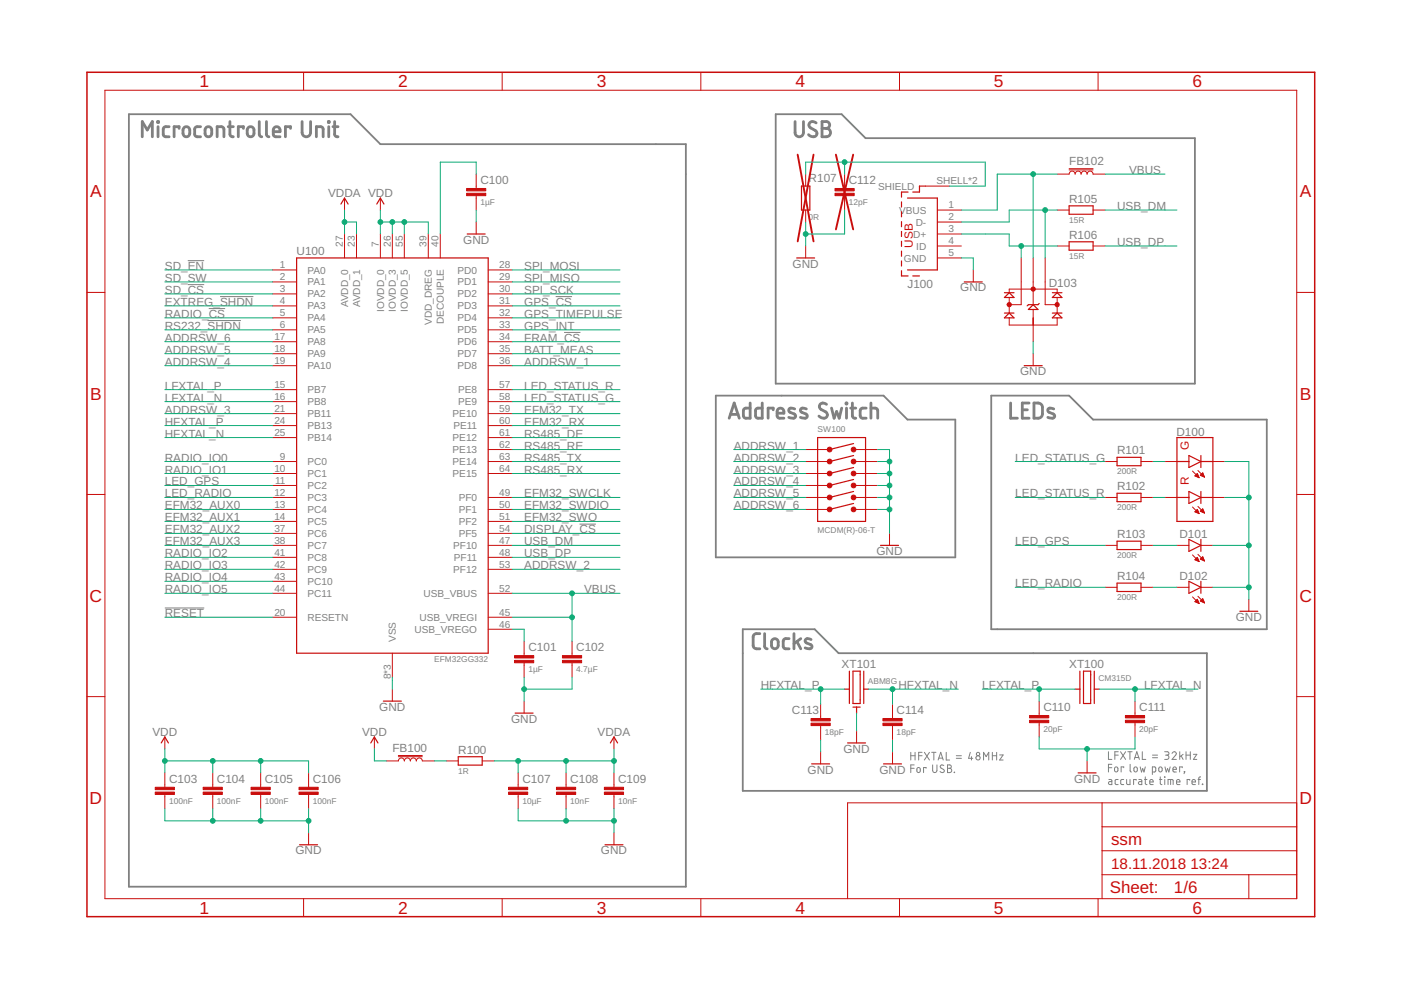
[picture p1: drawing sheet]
<svg xmlns="http://www.w3.org/2000/svg" width="297mm" height="210mm" viewBox="0 0 297 210" stroke-linecap="round" stroke-linejoin="round" font-family="sans-serif">
<path d="M27.3 24.2h47l6.3 6.4h64.8v157.4h-118.1zM164.5 24.2h13.9l5.1 5.1h69.8v52h-88.8zM151.8 83.9h35.5l5.1 5.1h10.1v29.2h-50.7zM210.2 83.9h16.5l5.1 5.1h36.8v44.4h-58.4zM157.5 133.4h15.2l5.1 5.1h78.1v29.2h-98.4z" fill="none" stroke="#808080" stroke-width=".38"/>
<g fill="none" stroke="#808080" stroke-width=".59">
<path d="M30.2 29v-3.2l1 1.8 1.1-1.8v3.2M33.4 25.8h.2v.2h-.2zM33.5 26.9v2.1M35.9 26.9h-.9l-.4 .5 .1 1.4 .3 .2h.9M38 27.2v-.3h-1.1v2.1M39.1 27l.6-.1 .4 .3 .1 .4a1.25 1.25 0 0 1-.3 1.3l-.4 .1-.4-.1a1.48 1.48 0 0 1 0-1.9zM42.5 26.9h-.8l-.4 .5 .1 1.4 .3 .2h.8M43.8 27l.6-.1 .4 .3 .1 1.1a.71 .71 0 0 1-.7 .7 .71 .71 0 0 1-.7-.7v-1zM46 29v-2.1h1.1l.3 .3 .1 1.8M48.4 26.9h1.1M48.7 25.8v2.7l.3 .4 .5 .1M51.6 27.2v-.3h-1.1v2.1"/>
<path d="M52.7 27l.7-.1 .3 .3 .1 1.1a.72 .72 0 0 1-.7 .7 .72 .72 0 0 1-.7-.7l.1-1zM55 25.8v2.8l.5 .4M56.5 25.8v2.8l.5 .4M57.9 27.9h1.5a.75 .75 0 0 0-.5-1 .75 .75 0 0 0-1 .7l.1 1.2 .3 .2h1.1M61.6 27.2v-.3h-1.1v2.1M64.1 25.8v2.3a.9 .9 0 0 0 .8 .9 .9 .9 0 0 0 .9-.9v-2.3M67.1 29v-2.1h.9a.51 .51 0 0 1 .5 .5v1.6M69.6 25.8h.2v.2h-.2zM69.7 26.9v2.1M70.6 26.9h1.1M71 25.8v2.8l.3 .4h.4M168.6 25.8v2.3a.89 .89 0 0 0 .9 .9 .89 .89 0 0 0 .8-.9v-2.3"/>
<path d="M173 26.1a.81 .81 0 0 0-1.1-.3 .81 .81 0 0 0-.2 1.2l1.1 .7a.77 .77 0 0 1 .3 1.1 .77 .77 0 0 1-1.2 .1l-.5-.3M174.3 25.8h.9a.72 .72 0 0 1 .7 .7 .72 .72 0 0 1-.7 .7 .89 .89 0 0 1 .9 .9 .89 .89 0 0 1-.9 .9h-.9zM174.3 27.2h.9M154.6 88.7l1.1-3.3 1 3.3M154.9 87.9h1.6M159 85.4v3.3l-1.2-.1-.2-.5 .1-1.4 .3-.1 1-.1M161.6 85.4v3.3l-1.2-.1-.2-.5 .1-1.4 .2-.1 1.1-.1M163.9 86.9v-.4h-1v2.2M164.8 87.6h1.4a.75 .75 0 0 0-.5-1 .75 .75 0 0 0-.9 .6v1.1l.2 .3 1.2 .1M168.5 86.7l-.5-.1a.49 .49 0 0 0-.7 .2 .49 .49 0 0 0 .2 .6l1.1 .5 .1 .5-.5 .3-1-.2M171 86.7l-.6-.1a.49 .49 0 0 0-.6 .2 .49 .49 0 0 0 .2 .6l1 .5 .1 .5-.4 .3-1-.2M175.2 85.7a.81 .81 0 0 0-1.1-.2 .81 .81 0 0 0-.2 1.2l1.2 .6a.78 .78 0 0 1 .1 1.2 .78 .78 0 0 1-1.1 .1l-.5-.4"/>
<path d="M176.3 86.5l.5 2.2 .6-1.5 .5 1.5 .6-2.2M179.4 85.4h.2v.2h-.2zM179.5 86.5v2.2M180.4 86.5h1M180.7 85.4v2.9l.2 .3 .5 .1M183.6 86.5l-.8 .1-.4 .5 .1 1.4 .3 .1 .8 .1M184.7 86.5h.9a.51 .51 0 0 1 .5 .6v1.6M184.7 85.4v3.3M214.3 85.4v3.3h1.4M216.7 86.9h1.1M218.2 85.4h-1.5v3.3h1.5M219.2 85.4a1.55 1.55 0 0 1 1.7 .5l.1 1.9-.3 .6a1.59 1.59 0 0 1-1.5 .3z"/>
<path d="M223.4 86.7l-.5-.1a.49 .49 0 0 0-.7 .1 .49 .49 0 0 0 .2 .7l1.1 .5 .1 .5a1.07 1.07 0 0 1-1.4 .1M161.1 134.3l-.9 .1-.4 .2-.1 .4 .1 2.3 .4 .2 .9 .1M162.1 134.3v2.9l.6 .4M163.7 135.7a.72 .72 0 0 1 .8-.3 .72 .72 0 0 1 .5 .7v.7a.71 .71 0 0 1-.7 .8 .71 .71 0 0 1-.7-.8zM167.3 135.4l-1 .1-.2 .5 .1 1.3 .2 .2 .9 .1M168.3 134.3v3.3M169 136l.8 1.6M169.8 135.4l-1.5 1.1M172 135.6l-.3-.1a.57 .57 0 0 0-.8-.1 .57 .57 0 0 0-.1 .8l1.2 .6 .2 .3-.2 .3-.3 .2-1-.2"/>
</g>
<g fill="none" stroke="#808080" stroke-width=".21">
<path d="M39.8 55.3h3.5M39.8 60.3h3.5M44 68h7.1M44.3 65.4h3.4M46.7 62.9h7M117.8 62.9h3.5M119.6 70.5h3.5M122.9 111.1h3.4M34.9 128.9h8.4M193.1 159.5v1.6M194 159.5v1.6M195.5 159.5h-.7v1.6"/>
<path d="M196 159.5l1.1 1.6M197.1 159.5l-1.1 1.6M197.5 159.5h.9M198 159.5v1.6M200.6 159.5v1.6h.7M205.7 159.5l-.3 1.3h.8M210.4 159.5v1.6M211.3 159.5v1.6M235 159.4v1.6h.7M237.1 159.4h-.7v1.6M237.6 159.4l1.1 1.6M238.7 159.4l-1.1 1.6"/>
<path d="M239.1 159.4h.9M239.6 159.4v1.6M242.2 159.4v1.6h.7M246.9 159.4h.6a.36 .36 0 0 1 .3 .3 .36 .36 0 0 1-.3 .4h-.4M248.5 159.7a.44 .44 0 0 1 .6-.3 .44 .44 0 0 1 .2 .7l-.8 .9h.9M250.1 159.4v1.6M250.8 159.9l-.7 .6M251.5 159.4v1.6M252.4 159.4v1.6M253 159.9h.7l-.7 1.1h.7M193.1 160.2h.9M193.1 162.9h.7"/>
<path d="M193.8 162.2h-.7v1.6M194.5 162.8h.5l.1 .6a.36 .36 0 0 1-.3 .4 .36 .36 0 0 1-.4-.4zM194.8 160.2h.7M196.3 162.9v-.2h-.5v1.1M197.7 162.2v1.1a.46 .46 0 0 0 .5 .5 .46 .46 0 0 0 .4-.5v-1.1M198.9 161.1l.6-1.6 .5 1.6M199 160.7h.9M200.1 162.3l-.5-.1-.3 .3 .1 .3 .6 .3a.41 .41 0 0 1 .1 .6 .41 .41 0 0 1-.6 0l-.2-.1M200.9 162.2h.4a.36 .36 0 0 1 .4 .3 .36 .36 0 0 1-.4 .4 .46 .46 0 0 1 .5 .5 .46 .46 0 0 1-.5 .4h-.4zM200.9 162.9h.4M202.3 163.7l.1 .1zM202.8 160.2h1"/>
<path d="M202.8 160.8h1M206 160.4v.7M208.5 161.1v-1.6l.6 .9 .5-.9v1.6M210.4 160.2h.9M211.9 160.1h.8l-.8 1h.8M235 162.8h.7M235.1 165.3h.5l.1 .2v.8h-.5l-.2-.2 .1-.3 .6-.1M235.7 162.1h-.7v1.6M236.4 160.1h.7M236.4 162.7h.5l.1 .6a.36 .36 0 0 1-.3 .4 .36 .36 0 0 1-.4-.4zM237.1 165.3h-.6l-.1 .2 .1 .8h.6M238.3 165.3h-.5l-.2 .2 .1 .8h.6"/>
<path d="M238.3 162.8v-.2h-.6v1.1M238.9 165.3v.9l.2 .1h.5v-1M239.6 162.1v1.3l.3 .3M240.5 161l.5-1.6 .6 1.6M240.5 162.7h.5l.1 .6a.36 .36 0 0 1-.3 .4 .36 .36 0 0 1-.4-.4zM240.6 160.6h.8M240.9 165.4v-.1h-.6v1M241.4 165.3l.7 .1v.9l-.7-.1v-.3l.2-.2h.5M241.7 162.6l.3 1.1 .3-.7 .2 .7 .3-1.1M242.7 165.3h.5M242.8 164.7v1.5l.4 .1M243.8 165.8h.7a.38 .38 0 0 0-.3-.5 .38 .38 0 0 0-.4 .3v.7h.7"/>
<path d="M244.3 163.7h.6l.1-.2-.1-.9h-.6v1.6M244.3 160.1h1.1M244.3 160.7h1.1M245.8 162.7h.5l.1 .6a.36 .36 0 0 1-.4 .4 .36 .36 0 0 1-.3-.4zM245.8 165.3h.6M246 164.7v1.5l.4 .1M246.9 164.7l.1 .1zM247 165.3v1M247 162.6l.3 1.1 .2-.7 .3 .7 .3-1.1M247.4 160.1a.46 .46 0 0 1 .4 .5 .46 .46 0 0 1-.4 .4h-.5M247.6 166.3v-1h1.1v1M248.2 165.3v1"/>
<path d="M248.7 163.1h.7a.38 .38 0 0 0-.3-.5 .38 .38 0 0 0-.4 .4l.1 .6 .6 .1M249.4 165.8h.8a.38 .38 0 0 0-.3-.5 .38 .38 0 0 0-.5 .3l.1 .7h.7M250.4 160.3l.4 .7M250.7 162.8v-.2h-.6v1.1M251.1 163.6l.1 .1zM251.2 163.7l-.2 .3M251.5 160.1h.9M252.2 165.4v-.1h-.5v1M252.7 165.8h.7a.38 .38 0 0 0-.2-.5 .38 .38 0 0 0-.5 .3l.1 .7h.6M254 165.3h.5M254.5 164.7l-.3 .3v1.3M254.9 166.2l.1 .1z"/>
<circle cx="207.4" cy="159.9" r=".36"/>
<circle cx="207.4" cy="160.7" r=".45"/>
</g>
<g fill="none" stroke="#c90d0c" stroke-width=".21">
<path d="M22.2 19.1h252.7v171.4h-252.7zM64.4 15.3v3.8M106.5 15.3v3.8M148.6 15.3v3.8M190.7 15.3v3.8M232.8 15.3v3.8M101 36.9v3.1M170.8 36.9v2.6M179.1 36.9v3.1M196.2 39.5h5.1M224.1 36.9h2.6a.63 .63 0 0 1 .6-.6 .63 .63 0 0 1 .6 .6 .63 .63 0 0 1 .7-.6 .63 .63 0 0 1 .6 .6 .63 .63 0 0 1 .6-.6 .63 .63 0 0 1 .7 .6 .63 .63 0 0 1 .6-.6 .63 .63 0 0 1 .7 .6h2.5M226.7 36h5.1"/>
<path d="M226.7 35.8h5.1M57.8 57.2h5.1M57.8 59.8h5.1M73 42v2.5M73 49.6v5.1M75.6 49.6v5.1M80.6 42v2.5M80.6 49.6v5.1M83.2 49.6v5.1M85.7 49.6v5.1M90.8 49.6v5.1M93.3 49.6v5.1"/>
<path d="M101 41.5v3M101 47.1v2.5M103.5 57.2h5.1M103.5 59.8h5.1M170.8 44.5v2.6M170.8 52.2v2.5M179.1 41.5v3M198.7 54.7h5.1M198.7 52.2h5.1M198.7 49.6h5.1M198.7 47.1h5.1M198.7 44.5h5.1"/>
<path d="M206.4 57.2v2.6M216.5 54.7v9.9h-2.5M219.1 54.7v9.9M221.6 54.7v9.9h2.5M224.1 52.2h2.6M224.1 44.5h2.6M231.8 52.2h2.5M231.8 44.5h2.5M18.4 62h3.8M57.8 62.3h5.1M57.8 64.9h5.1M57.8 67.4h5.1"/>
<path d="M57.8 69.9h5.1M57.8 72.5h5.1M57.8 75h5.1M57.8 77.5h5.1M103.5 62.3h5.1M103.5 64.9h5.1M103.5 67.4h5.1M103.5 69.9h5.1M103.5 72.5h5.1M103.5 75h5.1M103.5 77.5h5.1M214 62.1v-.8h10.1v.8"/>
<path d="M214 63.1v3.3M214 67.4v1.5h10.1v-1.5M219.1 65.6v6.9M219.1 75v2.5M224.1 63.1v3.3M274.9 62h3.8M57.8 82.6h5.1M57.8 85.2h5.1M57.8 87.7h5.1M57.8 90.2h5.1M57.8 97.9h5.1M57.8 92.8h5.1"/>
<path d="M103.5 82.6h5.1M103.5 85.2h5.1M103.5 87.7h5.1M103.5 90.2h5.1M103.5 95.3h5.1M103.5 97.9h5.1M103.5 92.8h5.1M170.8 95.3h5.1M170.8 97.9h5.1M181 95.3h5.1M181 97.9h5.1M234.3 97.9h2.5"/>
<path d="M241.9 97.9h2.6M247 97.9h2.5M252.8 99.9l1.4 1.4M254 99.8l1.4 1.4M257.2 97.9h2.5M18.4 104.8h3.8M57.8 108h5.1M57.8 110.6h5.1M57.8 113.1h5.1M57.8 115.6h5.1M57.8 105.5h5.1M57.8 100.4h5.1"/>
<path d="M57.8 102.9h5.1M57.8 118.2h5.1M103.5 108h5.1M103.5 110.6h5.1M103.5 113.1h5.1M103.5 115.6h5.1M103.5 105.5h5.1M103.5 100.4h5.1M103.5 118.2h5.1M170.8 108h5.1M170.8 105.5h5.1M170.8 100.4h5.1"/>
<path d="M170.8 102.9h5.1M181 108h5.1M181 105.5h5.1M181 100.4h5.1M181 102.9h5.1M188.6 113.1v2.5M234.3 115.6h2.5M234.3 105.5h2.5M241.9 115.6h2.6M241.9 105.5h2.6M247 105.5h2.5M249.5 115.6h2.6"/>
<path d="M252.8 107.5l1.4 1.4M252.8 117.7l1.4 1.4M253.3 100.9l.6-.5 .3 .9zM253.3 108.5l.9 .4M253.3 108.5l.6-.5 .3 .9M253.3 118.7l.6-.5 .3 .9zM253.4 100.9h.7M253.4 108.5h.6M253.4 118.6h.6M253.4 118.7h.7M253.5 100.8h.5M253.5 108.6h.6"/>
<path d="M253.5 108.4h.5M253.5 118.5h.5M253.6 101h.5M253.6 100.6h.4M253.6 108.2h.4M253.7 118.4h.2M253.7 100.5h.2M253.7 108.1h.2M253.7 118.9h.4M253.8 118.2h.1M253.8 108.7h.3M253.9 101.1h.3"/>
<path d="M254 107.4l1.4 1.4M254 117.5l1.4 1.4M254 119h.2M254.1 108.8h.1M254.1 101.2h.1M254.5 108.4l.5-.5 .4 .9zM254.5 118.6l.5-.6 .4 .9zM254.5 100.8h.7M254.5 108.4h.7M254.6 118.5h.6M254.6 115.6h2.6M254.6 118.6h.6"/>
<path d="M254.6 100.6h.5M254.7 108.2h.4M254.7 108.5h.5M254.7 118.4h.4M254.7 100.9h.5M254.7 100.5h.4M254.8 108.1h.3M254.8 118.2h.3M254.9 100.4h.2M254.9 108h.1M254.9 118.7h.4M254.9 118.1h.1"/>
<path d="M255 108.6h.3M255 101h.3M255 100.3l-.5 .5 .9 .4M255 100.3l.4 .9M255 100.3h.1M255.2 118.9h.1M255.2 108.7h.2M255.3 101.1h.1M257.2 105.5h2.5M274.9 104.8h3.8M57.8 130.9h5.1M57.8 125.8h5.1"/>
<path d="M57.8 120.7h5.1M57.8 123.3h5.1M83.2 138.5v5.1M103.5 130.9h5.1M103.5 133.4h5.1M103.5 125.8h5.1M103.5 120.7h5.1M111.1 136v3M121.3 136v3M234.3 124.5h2.5M241.9 124.5h2.6M249.5 124.5h2.6"/>
<path d="M252.8 126.6l1.4 1.4M253.3 127.6l.6-.5 .3 .9zM253.4 127.5h.7M253.5 127.4h.5M253.6 127.7h.5M253.6 127.3h.4M253.7 127.2h.2M253.8 127.8h.4M254 126.4l1.4 1.4M254.1 127.9h.1M254.5 127.4l.5-.5 .4 .9zM254.5 127.4h.7"/>
<path d="M254.6 124.5h2.6M254.6 127.3h.5M254.7 127.5h.5M254.8 127.2h.3M254.9 127h.1M255 127.7h.3M255.3 127.8h.1M264.8 127.1v2.5M18.4 147.7h3.8M34.9 156.3v2.5M79.4 156.3v2.5M83.2 146.1v2.6"/>
<path d="M111.1 140.5v3.1M111.1 148.7v2.5M121.3 140.5v3.1M130.2 156.3v2.5M174 149.3v3M174 153.8v3.1M174 159.4v2.6M181.6 155v2.5M189.2 149.3v3M189.2 153.8v3.1M189.2 159.4v2.6M220.3 148.7v3"/>
<path d="M220.3 153.2v3.1M240.6 148.7v3M240.6 153.2v3.1M274.9 147.7h3.8M34.9 163.9v3M34.9 168.4v3.1M45.1 163.9v3M45.1 168.4v3.1M55.3 163.9v3M55.3 168.4v3.1M65.4 163.9v3M65.4 168.4v3.1"/>
<path d="M65.4 176.6v2.5M81.9 161.3h2.6a.63 .63 0 0 1 .6-.6 .63 .63 0 0 1 .6 .6 .63 .63 0 0 1 .7-.6 .63 .63 0 0 1 .6 .6 .63 .63 0 0 1 .6-.6 .63 .63 0 0 1 .7 .6 .63 .63 0 0 1 .6-.6 .63 .63 0 0 1 .6 .6h2.6M84.5 160.4h5M84.5 160.2h5M94.6 161.3h2.6M102.2 161.3h2.6M109.9 163.9v3M109.9 168.4v3.1M120 163.9v3M120 168.4v3.1M130.2 163.9v3M130.2 168.4v3.1"/>
<path d="M130.2 176.6v2.5M230.5 161.3v2.6M233.7 170.2v20.3M233.7 175.3h41.2M274.9 170.2h-95.2v20.3M64.4 190.5v3.9M106.5 190.5v3.9M148.6 190.5v3.9M190.7 190.5v3.9M232.8 190.5v3.9M233.7 185.5h41.2M233.7 180.4h41.2"/>
<path d="M264.8 185.5v5"/>
</g>
<path d="M18.4 15.3h260.3v179.1h-260.3z" fill="none" stroke="#c90d0c" stroke-width=".32"/>
<g fill="none" stroke="#c90d0c" stroke-width=".25">
<path d="M169.9 39.5h1.8v5h-1.8zM196.2 39.5h-1.3v1.2h-1.4M62.9 54.7h40.6v83.8h-40.6zM72.3 43.3l.7-1.3 .8 1.3M79.9 43.3l.7-1.3 .8 1.3M99.1 49.6h3.8M168.9 54.7h3.8M191.1 42.8v1.1M191.1 44.9v1.1M191.1 47v1.1M191.1 49.1v1M191.1 51.2v1"/>
<path d="M191.1 53.2v1.1M191.1 55.3v1.1M191.1 57.4v1.1h1.4M192.4 42h6.3v15.2h-6.3M192.5 40.7h-1.4v1.1M193.5 58.5h1.4M204.4 59.8h3.9M226.7 43.6h5.1v1.8h-5.1zM226.7 51.3h5.1v1.7h-5.1zM213 63.1l1-1 1 1zM213 62.1h2M213 66.4h2"/>
<path d="M213 67.4l1-1 1 1zM217.1 77.5h3.9M219.1 64.6l1 1h-2.1zM220.3 64.3l-.2 .3h-2.1l-.2 .3M223.1 62.1h2M223.1 66.4h2M224.1 62.1l1 1h-2zM224.1 66.4l1 1h-2zM173.4 92.8h10.1v17.8h-10.1zM181 94l-5.1 1.3M181 96.6l-5.1 1.3M181 99.1l-5.1 1.3"/>
<path d="M236.8 97h5.1v1.7h-5.1zM249.5 92.8h7.7v17.8h-7.7zM249.5 97.9h2.6M252.1 96.6l2.5 1.3-2.5 1.2zM254.6 96.6v2.5M254.6 97.9h2.6M181 101.7l-5.1 1.2M181 104.2l-5.1 1.3M181 106.7l-5.1 1.3M186.7 115.6h3.8M236.8 104.6h5.1v1.8h-5.1zM236.8 114.7h5.1v1.8h-5.1z"/>
<path d="M249.5 105.5h2.6M252.1 104.2l2.5 1.3-2.5 1.2zM252.1 114.4l2.5 1.2-2.5 1.3zM254.6 104.2v2.5M254.6 114.4v2.5M254.6 105.5h2.6M236.8 123.6h5.1v1.8h-5.1zM252.1 123.3l2.5 1.2-2.5 1.3zM254.6 123.3v2.5M262.9 129.6h3.8M34.2 157.5l.7-1.2 .8 1.2M78.6 157.5l.8-1.2 .7 1.2"/>
<path d="M81.3 148.7h3.8M109.2 151.2h3.8M129.4 157.5l.8-1.2 .7 1.2M179.1 146.1h1M179.7 157.5h3.8M180.1 142.3v6.9M180.8 142.3h1.6v6.9h-1.6zM180.8 149.9h1.6M181.6 149.9v1.3M183.1 146.1h1M183.1 142.3v6.9M227.9 146.1h1.1"/>
<path d="M229 142.3v6.9M229.7 142.3h1.5v6.9h-1.5zM232 142.3v6.9M232 146.1h1M63.5 179.1h3.8M97.2 160.4h5v1.8h-5zM128.3 179.1h3.8M172.1 162h3.8M187.3 162h3.8M228.6 163.9h3.8"/>
</g>
<g fill="#c90d0c" stroke="#c90d0c" stroke-width=".21">
<path d="M213.6 64.4a.44 .44 0 0 1 .7-.1 .44 .44 0 0 1-.2 .7 .44 .44 0 0 1-.6-.4h.5h-.5z" fill-rule="evenodd"/>
<path d="M218.7 61.1a.44 .44 0 0 1 .7-.1 .44 .44 0 0 1-.2 .7 .44 .44 0 0 1-.6-.4h.5h-.5z" fill-rule="evenodd"/>
<path d="M223.8 64.4a.44 .44 0 0 1 .7-.1 .44 .44 0 0 1-.2 .7 .44 .44 0 0 1-.6-.4h.5h-.5z" fill-rule="evenodd"/>
<circle cx="175.9" cy="95.3" r=".51"/>
<circle cx="181" cy="95.3" r=".51"/>
<circle cx="175.9" cy="97.9" r=".51"/>
<circle cx="175.9" cy="100.4" r=".51"/>
<circle cx="175.9" cy="102.9" r=".51"/>
<circle cx="175.9" cy="105.5" r=".51"/>
<circle cx="175.9" cy="108" r=".51"/>
<circle cx="181" cy="108" r=".51"/>
<circle cx="181" cy="105.5" r=".51"/>
<circle cx="181" cy="102.9" r=".51"/>
<circle cx="181" cy="100.4" r=".51"/>
<circle cx="181" cy="97.9" r=".51"/>
</g>
<g fill="#c90d0c" stroke="#c90d0c" stroke-width=".21">
<path d="M32.9 167.9h4.1v.5h-4.1z"/>
<path d="M32.9 166.9h4.1v.5h-4.1z"/>
<path d="M43.1 167.9h4v.5h-4z"/>
<path d="M43.1 166.9h4v.5h-4z"/>
<path d="M53.2 167.9h4.1v.5h-4.1z"/>
<path d="M53.2 166.9h4.1v.5h-4.1z"/>
<path d="M63.4 167.9h4.1v.5h-4.1z"/>
<path d="M63.4 166.9h4.1v.5h-4.1z"/>
<path d="M107.8 167.9h4.1v.5h-4.1z"/>
<path d="M107.8 166.9h4.1v.5h-4.1z"/>
<path d="M118 167.9h4v.5h-4z"/>
<path d="M118 166.9h4v.5h-4z"/>
<path d="M128.1 167.9h4.1v.5h-4.1z"/>
<path d="M128.1 166.9h4.1v.5h-4.1z"/>
<path d="M109.1 140h4.1v.5h-4.1z"/>
<path d="M109.1 139h4.1v.5h-4.1z"/>
<path d="M119.3 140h4v.5h-4z"/>
<path d="M119.3 139h4v.5h-4z"/>
<path d="M98.9 41h4.1v.5h-4.1z"/>
<path d="M98.9 40h4.1v.5h-4.1z"/>
<path d="M218.3 152.7h4.1v.5h-4.1z"/>
<path d="M218.3 151.7h4.1v.5h-4.1z"/>
<path d="M238.6 152.7h4.1v.5h-4.1z"/>
<path d="M238.6 151.7h4.1v.5h-4.1z"/>
<path d="M177 41h4.1v.5h-4.1z"/>
<path d="M177 40h4.1v.5h-4.1z"/>
<path d="M172 153.3h4v.5h-4z"/>
<path d="M172 152.3h4v.5h-4z"/>
<path d="M187.2 153.3h4.1v.5h-4.1z"/>
<path d="M187.2 152.3h4.1v.5h-4.1z"/>
</g>
<path d="M169.1 32.8l3.4 18.4M172.5 32.8l-3.4 18.4M177.2 32.8l3.7 15.8M180.9 32.8l-3.7 15.8" fill="none" stroke="#c90d0c" stroke-width=".4"/>
<g fill="none" stroke="#0dab76" stroke-width=".21">
<path d="M101 36.9v-2.5h-7.7v15.2M170.8 36.9v-2.5h38.1v5.1h-7.6M179.1 34.4v2.5M219.1 36.9v17.8M224.1 36.9h-12.7v7.6h-7.6M234.3 36.9h12.7M34.9 57.2h22.9M34.9 59.8h22.9M73 47.1h2.6v2.5M73 44.5v5.1M80.6 47.1h10.2v2.5M80.6 44.5v5.1"/>
<path d="M83.2 47.1v2.5M85.7 47.1v2.5M101 44.5v2.6M108.6 57.2h22.8M108.6 59.8h22.8M170.8 47.1v5.1M179.1 44.5v5.1h-8.3M203.8 54.7h2.6v2.5M203.8 49.6h10.2v2.6h10.1M216.5 52.2v2.5M221.6 44.5v10.2M224.1 44.5h-10.1v2.6h-10.2"/>
<path d="M234.3 52.2h15.2M234.3 44.5h15.2M34.9 64.9h22.9M34.9 69.9h22.9M34.9 62.3h22.9M34.9 67.4h22.9M34.9 77.5h22.9M34.9 75h22.9M34.9 72.5h22.9M108.6 64.9h22.8M108.6 69.9h22.8M108.6 62.3h22.8"/>
<path d="M108.6 67.4h22.8M108.6 77.5h22.8M108.6 75h22.8M108.6 72.5h22.8M219.1 72.5v2.5M34.9 97.9h22.9M34.9 92.8h22.9M34.9 82.6h22.9M34.9 85.2h22.9M34.9 87.7h22.9M34.9 90.2h22.9M108.6 97.9h22.8"/>
<path d="M108.6 95.3h22.8M108.6 92.8h22.8M108.6 82.6h22.8M108.6 85.2h22.8M108.6 87.7h22.8M108.6 90.2h22.8M155.6 97.9h15.2M155.6 95.3h15.2M186.1 97.9h2.5M186.1 95.3h2.5v17.8M215.2 97.9h19.1M244.5 97.9h2.5"/>
<path d="M259.7 97.9h5.1v29.2M34.9 105.5h22.9M34.9 115.6h22.9M34.9 108h22.9M34.9 102.9h22.9M34.9 100.4h22.9M34.9 118.2h22.9M34.9 110.6h22.9M34.9 113.1h22.9M108.6 105.5h22.8M108.6 115.6h22.8M108.6 108h22.8"/>
<path d="M108.6 100.4h22.8M108.6 118.2h22.8M108.6 110.6h22.8M108.6 113.1h22.8M155.6 105.5h15.2M155.6 108h15.2M155.6 102.9h15.2M155.6 100.4h15.2M186.1 105.5h2.5M186.1 108h2.5M186.1 102.9h2.5M186.1 100.4h2.5"/>
<path d="M215.2 105.5h19.1M215.2 115.6h19.1M244.5 105.5h2.5M244.5 115.6h5M257.2 115.6h7.6M259.7 105.5h5.1M34.9 123.3h22.9M34.9 120.7h22.9M34.9 125.8h22.9M34.9 130.9h22.9M108.6 133.4h2.5v2.6M108.6 120.7h22.8"/>
<path d="M108.6 125.8h22.8M108.6 130.9h12.7M121.3 125.8v10.2M215.2 124.5h19.1M244.5 124.5h5M257.2 124.5h7.6M34.9 158.8v5.1M79.4 158.8v2.5h2.5M83.2 143.6v2.5M111.1 143.6v5.1M121.3 143.6v2.5h-10.2M130.2 158.8v5.1"/>
<path d="M161.3 146.1h17.8M174 146.1v3.2M174 156.9v2.5M181.6 151.2v3.8M184.1 146.1h19.1M189.2 146.1v3.2M189.2 156.9v2.5M208.3 146.1h19.6M220.3 156.3v2.5h20.3v-2.5M220.3 146.1v2.6M230.5 158.8v2.5M233 146.1h21"/>
<path d="M240.6 146.1v2.6M34.9 171.5v2.5h30.5M34.9 161.3h30.5v2.6M45.1 161.3v2.6M45.1 171.5v2.5M55.3 161.3v2.6M55.3 171.5v2.5M65.4 171.5v5.1M92.1 161.3h2.5M104.8 161.3h25.4M109.9 171.5v2.5h20.3M109.9 161.3v2.6"/>
<path d="M120 161.3v2.6M120 171.5v2.5M130.2 171.5v5.1"/>
</g>
<g fill="#0dab76" stroke="#0dab76" stroke-width=".21">
<circle cx="55.3" cy="174" r=".51"/>
<circle cx="45.1" cy="174" r=".51"/>
<circle cx="65.4" cy="174" r=".51"/>
<circle cx="130.2" cy="174" r=".51"/>
<circle cx="120" cy="174" r=".51"/>
<circle cx="230.5" cy="158.8" r=".51"/>
<circle cx="170.8" cy="49.6" r=".51"/>
<circle cx="111.1" cy="146.1" r=".51"/>
<circle cx="264.8" cy="105.5" r=".51"/>
<circle cx="264.8" cy="115.6" r=".51"/>
<circle cx="264.8" cy="124.5" r=".51"/>
<circle cx="188.6" cy="105.5" r=".51"/>
<circle cx="188.6" cy="102.9" r=".51"/>
<circle cx="188.6" cy="100.4" r=".51"/>
<circle cx="188.6" cy="97.9" r=".51"/>
<circle cx="188.6" cy="108" r=".51"/>
<circle cx="73" cy="47.1" r=".51"/>
<circle cx="109.9" cy="161.3" r=".51"/>
<circle cx="130.2" cy="161.3" r=".51"/>
<circle cx="120" cy="161.3" r=".51"/>
<circle cx="83.2" cy="47.1" r=".51"/>
<circle cx="85.7" cy="47.1" r=".51"/>
<circle cx="80.6" cy="47.1" r=".51"/>
<circle cx="55.3" cy="161.3" r=".51"/>
<circle cx="45.1" cy="161.3" r=".51"/>
<circle cx="34.9" cy="161.3" r=".51"/>
<circle cx="220.3" cy="146.1" r=".51"/>
<circle cx="240.6" cy="146.1" r=".51"/>
<circle cx="216.5" cy="52.2" r=".51"/>
<circle cx="221.6" cy="44.5" r=".51"/>
<circle cx="121.3" cy="130.9" r=".51"/>
<circle cx="121.3" cy="125.8" r=".51"/>
<circle cx="179.1" cy="34.4" r=".51"/>
<circle cx="219.1" cy="36.9" r=".51"/>
<circle cx="174" cy="146.1" r=".51"/>
<circle cx="189.2" cy="146.1" r=".51"/>
</g>
<g font-size="3.7" fill="#c90d0c">
<text x="42.3" y="18.5">1</text>
<text x="84.4" y="18.5">2</text>
<text x="126.5" y="18.5">3</text>
<text x="168.6" y="18.5">4</text>
<text x="210.7" y="18.5">5</text>
<text x="252.9" y="18.5">6</text>
<text x="19.1" y="41.9">A</text>
<text x="275.6" y="41.9">A</text>
<text x="19.1" y="84.7">B</text>
<text x="275.6" y="84.7">B</text>
<text x="19" y="127.6">C</text>
<text x="275.5" y="127.6">C</text>
<text x="19" y="170.4">D</text>
<text x="275.5" y="170.4">D</text>
<text x="42.3" y="193.7">1</text>
<text x="84.4" y="193.7">2</text>
<text x="126.5" y="193.7">3</text>
<text x="168.6" y="193.7">4</text>
<text x="210.7" y="193.7">5</text>
<text x="252.9" y="193.7">6</text>
</g>
<g font-size="3.6" fill="#c90d0c">
<text x="235.6" y="179.1">ssm</text>
<text x="235.3" y="189.4">Sheet:</text>
<text x="248.9" y="189.3">1/6</text>
</g>
<g font-size="3.2" fill="#c90d0c">
<text x="235.6" y="184.2">18.11.2018</text>
<text x="252.4" y="184.2">13:24</text>
</g>
<g font-size="2.5" fill="#808080">
<text x="226.7" y="35">FB102</text>
<text x="69.6" y="41.7">VDDA VDD</text>
<text x="101.9" y="39.1">C100</text>
<text x="171.4" y="38.6">R107</text>
<text x="180" y="39.1">C112</text>
<text x="239.4" y="36.9">VBUS</text>
<text x="226.7" y="43">R105</text>
<text x="236.8" y="44.5">USB_DM</text>
<text x="98.2" y="51.6">GND</text>
<text x="226.7" y="50.7">R106</text>
<text x="236.8" y="52.1">USB_DP</text>
<text x="34.9" y="57.2">SD_EN</text>
<text x="34.9" y="59.8">SD_SW</text>
<text x="62.9" y="54.1">U100</text>
<text x="111.1" y="57.2">SPI_MOSI</text>
<text x="111.1" y="59.8">SPI_MISO</text>
<text x="168" y="56.7">GND</text>
<text x="34.9" y="64.8">EXTREG_SHDN</text>
<text x="34.9" y="62.3">SD_CS</text>
<text x="111.1" y="62.3">SPI_SCK</text>
<text x="111.1" y="64.8">GPS_CS</text>
<text x="192.4" y="61.2">J100</text>
<text x="203.6" y="61.8">GND</text>
<text x="222.4" y="60.8">D103</text>
<text x="34.9" y="69.9">RS232_SHDN</text>
<text x="34.9" y="67.4">RADIO_CS</text>
<text x="111.1" y="67.4">GPS_TIMEPULSE</text>
<text x="111.1" y="69.9">GPS_INT</text>
<text x="34.9" y="77.5">ADDRSW_4</text>
<text x="34.9" y="75">ADDRSW_5</text>
<text x="34.9" y="72.5">ADDRSW_6</text>
<text x="111.1" y="77.5">ADDRSW_1</text>
<text x="111.1" y="72.5">FRAM_CS</text>
<text x="111.1" y="75">BATT_MEAS</text>
<text x="34.9" y="82.6">LFXTAL_P</text>
<text x="111.1" y="82.6">LED_STATUS_R</text>
<text x="216.3" y="79.6">GND</text>
<text x="34.9" y="85.2">LFXTAL_N</text>
<text x="34.9" y="87.7">ADDRSW_3</text>
<text x="111.1" y="85.2">LED_STATUS_G</text>
<text x="111.1" y="87.7">EFM32_TX</text>
<text x="34.9" y="90.2">HFXTAL_P</text>
<text x="34.9" y="92.8">HFXTAL_N</text>
<text x="111.1" y="92.8">RS485_DE</text>
<text x="111.1" y="95.3">RS485_RE</text>
<text x="111.1" y="90.2">EFM32_RX</text>
<text x="155.6" y="95.3">ADDRSW_1</text>
<text x="249.4" y="92.5">D100</text>
<text x="34.9" y="100.4">RADIO_IO1</text>
<text x="34.9" y="97.9">RADIO_IO0</text>
<text x="111.1" y="97.9">RS485_TX</text>
<text x="111.1" y="100.4">RS485_RX</text>
<text x="155.6" y="97.9">ADDRSW_2</text>
<text x="155.6" y="100.4">ADDRSW_3</text>
<text x="215.3" y="97.9">LED_STATUS_G</text>
<text x="236.8" y="96.4">R101</text>
<text x="34.9" y="102.9">LED_GPS</text>
<text x="34.9" y="105.5">LED_RADIO</text>
<text x="111.1" y="105.5">EFM32_SWCLK</text>
<text x="155.6" y="102.9">ADDRSW_4</text>
<text x="155.6" y="105.5">ADDRSW_5</text>
<text x="215.3" y="105.5">LED_STATUS_R</text>
<text x="236.8" y="104">R102</text>
<text x="34.9" y="108">EFM32_AUX0</text>
<text x="34.9" y="110.6">EFM32_AUX1</text>
<text x="34.9" y="113.1">EFM32_AUX2</text>
<text x="111.1" y="108">EFM32_SWDIO</text>
<text x="111.1" y="110.6">EFM32_SWO</text>
<text x="111.1" y="113.1">DISPLAY_CS</text>
<text x="155.6" y="108">ADDRSW_6</text>
<text x="34.9" y="118.2">RADIO_IO2</text>
<text x="34.9" y="115.6">EFM32_AUX3</text>
<text x="111.1" y="115.6">USB_DM</text>
<text x="111.1" y="118.2">USB_DP</text>
<text x="185.8" y="117.7">GND</text>
<text x="215.3" y="115.6">LED_GPS</text>
<text x="236.8" y="114.1">R103</text>
<text x="250" y="114.1">D101</text>
<text x="34.9" y="123.3">RADIO_IO4</text>
<text x="34.9" y="120.7">RADIO_IO3</text>
<text x="34.9" y="125.8">RADIO_IO5</text>
<text x="111.1" y="120.7">ADDRSW_2</text>
<text x="123.8" y="125.8">VBUS</text>
<text x="215.3" y="124.5">LED_RADIO</text>
<text x="236.8" y="123">R104</text>
<text x="250" y="123">D102</text>
<text x="34.9" y="130.9">RESET</text>
<text x="262" y="131.6">GND</text>
<text x="112" y="138.1">C101</text>
<text x="122.2" y="138.1">C102</text>
<text x="178.4" y="141.7">XT101</text>
<text x="226.7" y="141.7">XT100</text>
<text x="161.3" y="146.1">HFXTAL_P</text>
<text x="190.5" y="146.1">HFXTAL_N</text>
<text x="208.3" y="146.1">LFXTAL_P</text>
<text x="242.6" y="146.1">LFXTAL_N</text>
<text x="80.4" y="150.7">GND</text>
<text x="108.4" y="153.2">GND</text>
<text x="167.9" y="151.4">C113</text>
<text x="190.1" y="151.4">C114</text>
<text x="221.2" y="150.8">C110</text>
<text x="241.5" y="150.8">C111</text>
<text x="32.3" y="156">VDD</text>
<text x="76.8" y="156">VDD</text>
<text x="83.2" y="159.4">FB100</text>
<text x="97.2" y="159.8">R100</text>
<text x="126.7" y="156">VDDA</text>
<text x="178.8" y="159.6">GND</text>
<text x="35.8" y="166">C103</text>
<text x="46" y="166">C104</text>
<text x="56.1" y="166">C105</text>
<text x="66.3" y="166">C106</text>
<text x="110.7" y="166">C107</text>
<text x="120.9" y="166">C108</text>
<text x="131.1" y="166">C109</text>
<text x="171.2" y="164">GND</text>
<text x="186.4" y="164">GND</text>
<text x="227.7" y="165.9">GND</text>
<text x="62.6" y="181.1">GND</text>
<text x="127.4" y="181.1">GND</text>
</g>
<g font-size="2.5" fill="#c90d0c">
<text x="193.5" y="52.5" transform="rotate(-90 193.5 52.5)">USB</text>
<text x="252.1" y="95.3" transform="rotate(-90 252.1 95.3)">G</text>
<text x="252.1" y="102.9" transform="rotate(-90 252.1 102.9)">R</text>
</g>
<g font-size="2.1" fill="#808080">
<text x="186.2" y="40.2">SHIELD</text>
<text x="198.5" y="39.1">SHELL*2</text>
<text x="190.6" y="45.3">VBUS</text>
<text x="194.1" y="47.8">D-</text>
<text x="201.1" y="46.7">2</text>
<text x="201.1" y="44.2">1</text>
<text x="72.7" y="52.4" transform="rotate(-90 72.7 52.4)">27</text>
<text x="75.2" y="52.4" transform="rotate(-90 75.2 52.4)">23</text>
<text x="80.3" y="52.4" transform="rotate(-90 80.3 52.4)">7</text>
<text x="82.8" y="52.4" transform="rotate(-90 82.8 52.4)">26</text>
<text x="85.4" y="52.4" transform="rotate(-90 85.4 52.4)">55</text>
<text x="90.5" y="52.4" transform="rotate(-90 90.5 52.4)">39</text>
<text x="93" y="52.4" transform="rotate(-90 93 52.4)">40</text>
<text x="193.6" y="50.4">D+</text>
<text x="194.3" y="52.9">ID</text>
<text x="201.1" y="51.8">4</text>
<text x="201.1" y="49.3">3</text>
<text x="59.4" y="56.9">1</text>
<text x="59.4" y="59.4">2</text>
<text x="65.2" y="58">PA0</text>
<text x="97" y="58">PD0</text>
<text x="105.8" y="56.9">28</text>
<text x="105.8" y="59.4">29</text>
<text x="191.6" y="55.5">GND</text>
<text x="201.1" y="54.3">5</text>
<text x="59.4" y="62">3</text>
<text x="59.4" y="64.5">4</text>
<text x="65.2" y="60.5">PA1</text>
<text x="65.2" y="63.1">PA2</text>
<text x="65.2" y="65.6">PA3</text>
<text x="73.8" y="65.2" transform="rotate(-90 73.8 65.2)">AVDD_0</text>
<text x="76.3" y="65.2" transform="rotate(-90 76.3 65.2)">AVDD_1</text>
<text x="97" y="60.5">PD1</text>
<text x="97" y="63.1">PD2</text>
<text x="97" y="65.6">PD3</text>
<text x="105.8" y="62">30</text>
<text x="105.8" y="64.5">31</text>
<text x="59.4" y="67">5</text>
<text x="59.4" y="69.6">6</text>
<text x="65.2" y="68.1">PA4</text>
<text x="65.2" y="70.7">PA5</text>
<text x="81.4" y="66.2" transform="rotate(-90 81.4 66.2)">IOVDD_0</text>
<text x="84" y="66.2" transform="rotate(-90 84 66.2)">IOVDD_3</text>
<text x="86.5" y="66.2" transform="rotate(-90 86.5 66.2)">IOVDD_5</text>
<text x="91.6" y="68.9" transform="rotate(-90 91.6 68.9)">VDD_DREG</text>
<text x="94.1" y="68.8" transform="rotate(-90 94.1 68.8)">DECOUPLE</text>
<text x="97" y="68.1">PD4</text>
<text x="97" y="70.7">PD5</text>
<text x="105.8" y="67">32</text>
<text x="105.8" y="69.6">33</text>
<text x="58.2" y="72.1">17</text>
<text x="58.2" y="74.6">18</text>
<text x="58.2" y="77.2">19</text>
<text x="65.2" y="73.2">PA8</text>
<text x="65.2" y="75.8">PA9</text>
<text x="97" y="73.2">PD6</text>
<text x="97" y="75.8">PD7</text>
<text x="105.8" y="72.1">34</text>
<text x="105.8" y="74.6">35</text>
<text x="105.8" y="77.2">36</text>
<text x="58.2" y="82.3">15</text>
<text x="65.2" y="83.4">PB7</text>
<text x="65.2" y="78.3">PA10</text>
<text x="97" y="78.3">PD8</text>
<text x="97.2" y="83.4">PE8</text>
<text x="105.8" y="82.3">57</text>
<text x="58.2" y="84.8">16</text>
<text x="58.2" y="87.3">21</text>
<text x="58.2" y="89.9">24</text>
<text x="65.2" y="85.9">PB8</text>
<text x="65.2" y="88.5">PB11</text>
<text x="96" y="88.5">PE10</text>
<text x="97.2" y="85.9">PE9</text>
<text x="105.8" y="84.8">58</text>
<text x="105.8" y="87.3">59</text>
<text x="105.8" y="89.9">60</text>
<text x="58.2" y="92.4">25</text>
<text x="65.2" y="91">PB13</text>
<text x="65.2" y="93.5">PB14</text>
<text x="96" y="93.5">PE12</text>
<text x="96.1" y="91">PE11</text>
<text x="105.8" y="95">62</text>
<text x="105.8" y="92.4">61</text>
<text x="58.2" y="100">10</text>
<text x="59.4" y="97.5">9</text>
<text x="65.2" y="98.6">PC0</text>
<text x="65.2" y="101.2">PC1</text>
<text x="96" y="96.1">PE13</text>
<text x="96" y="98.6">PE14</text>
<text x="96" y="101.2">PE15</text>
<text x="105.8" y="97.5">63</text>
<text x="105.8" y="100">64</text>
<text x="58.2" y="107.7">13</text>
<text x="58.2" y="105.1">12</text>
<text x="58.3" y="102.6">11</text>
<text x="65.2" y="103.7">PC2</text>
<text x="65.2" y="106.2">PC3</text>
<text x="97.3" y="106.2">PF0</text>
<text x="105.8" y="105.1">49</text>
<text x="105.8" y="107.7">50</text>
<text x="58.2" y="110.2">14</text>
<text x="58.2" y="112.7">37</text>
<text x="65.2" y="108.8">PC4</text>
<text x="65.2" y="111.3">PC5</text>
<text x="65.2" y="113.9">PC6</text>
<text x="97.3" y="108.8">PF1</text>
<text x="97.3" y="111.3">PF2</text>
<text x="97.3" y="113.9">PF5</text>
<text x="105.8" y="110.2">51</text>
<text x="105.8" y="112.7">54</text>
<text x="58.2" y="115.3">38</text>
<text x="58.2" y="117.8">41</text>
<text x="65.2" y="116.4">PC7</text>
<text x="65.2" y="118.9">PC8</text>
<text x="96.1" y="116.4">PF10</text>
<text x="96.2" y="118.9">PF11</text>
<text x="105.8" y="115.3">47</text>
<text x="105.8" y="117.8">48</text>
<text x="58.2" y="120.4">42</text>
<text x="58.2" y="122.9">43</text>
<text x="58.2" y="125.4">44</text>
<text x="65.2" y="121.5">PC9</text>
<text x="65.2" y="124">PC10</text>
<text x="96.1" y="121.5">PF12</text>
<text x="105.8" y="125.4">52</text>
<text x="105.8" y="120.4">53</text>
<text x="58.2" y="130.5">20</text>
<text x="65.2" y="131.6">RESETN</text>
<text x="65.2" y="126.6">PC11</text>
<text x="89" y="131.6">USB_VREGI</text>
<text x="89.8" y="126.6">USB_VBUS</text>
<text x="105.8" y="130.5">45</text>
<text x="84" y="136.2" transform="rotate(-90 84 136.2)">VSS</text>
<text x="87.9" y="134.2">USB_VREGO</text>
<text x="105.8" y="133.1">46</text>
<text x="82.8" y="144" transform="rotate(-90 82.8 144)">8*3</text>
</g>
<g font-size="1.8" fill="#808080">
<text x="101.9" y="43.5">1µF</text>
<text x="171.4" y="46.6">0R</text>
<text x="180" y="43.5">12pF</text>
<text x="226.7" y="47.2">15R</text>
<text x="226.7" y="54.8">15R</text>
<text x="173.3" y="91.5">SW100</text>
<text x="236.8" y="100.5">200R</text>
<text x="173.3" y="113.1">MCDM(R)-06-T</text>
<text x="236.8" y="108.1">200R</text>
<text x="236.8" y="118.3">200R</text>
<text x="236.8" y="127.2">200R</text>
<text x="92.1" y="140.4">EFM32GG332</text>
<text x="112" y="142.5">1µF</text>
<text x="122.2" y="142.5">4.7µF</text>
<text x="184" y="145.1">ABM8G</text>
<text x="232.9" y="144.5">CM315D</text>
<text x="174.9" y="155.9">18pF</text>
<text x="190.1" y="155.9">18pF</text>
<text x="221.2" y="155.2">20pF</text>
<text x="241.5" y="155.2">20pF</text>
<text x="97.2" y="164">1R</text>
<text x="35.8" y="170.5">100nF</text>
<text x="46" y="170.5">100nF</text>
<text x="56.1" y="170.5">100nF</text>
<text x="66.3" y="170.5">100nF</text>
<text x="110.7" y="170.5">10µF</text>
<text x="120.9" y="170.5">10nF</text>
<text x="131.1" y="170.5">10nF</text>
</g>
</svg>
